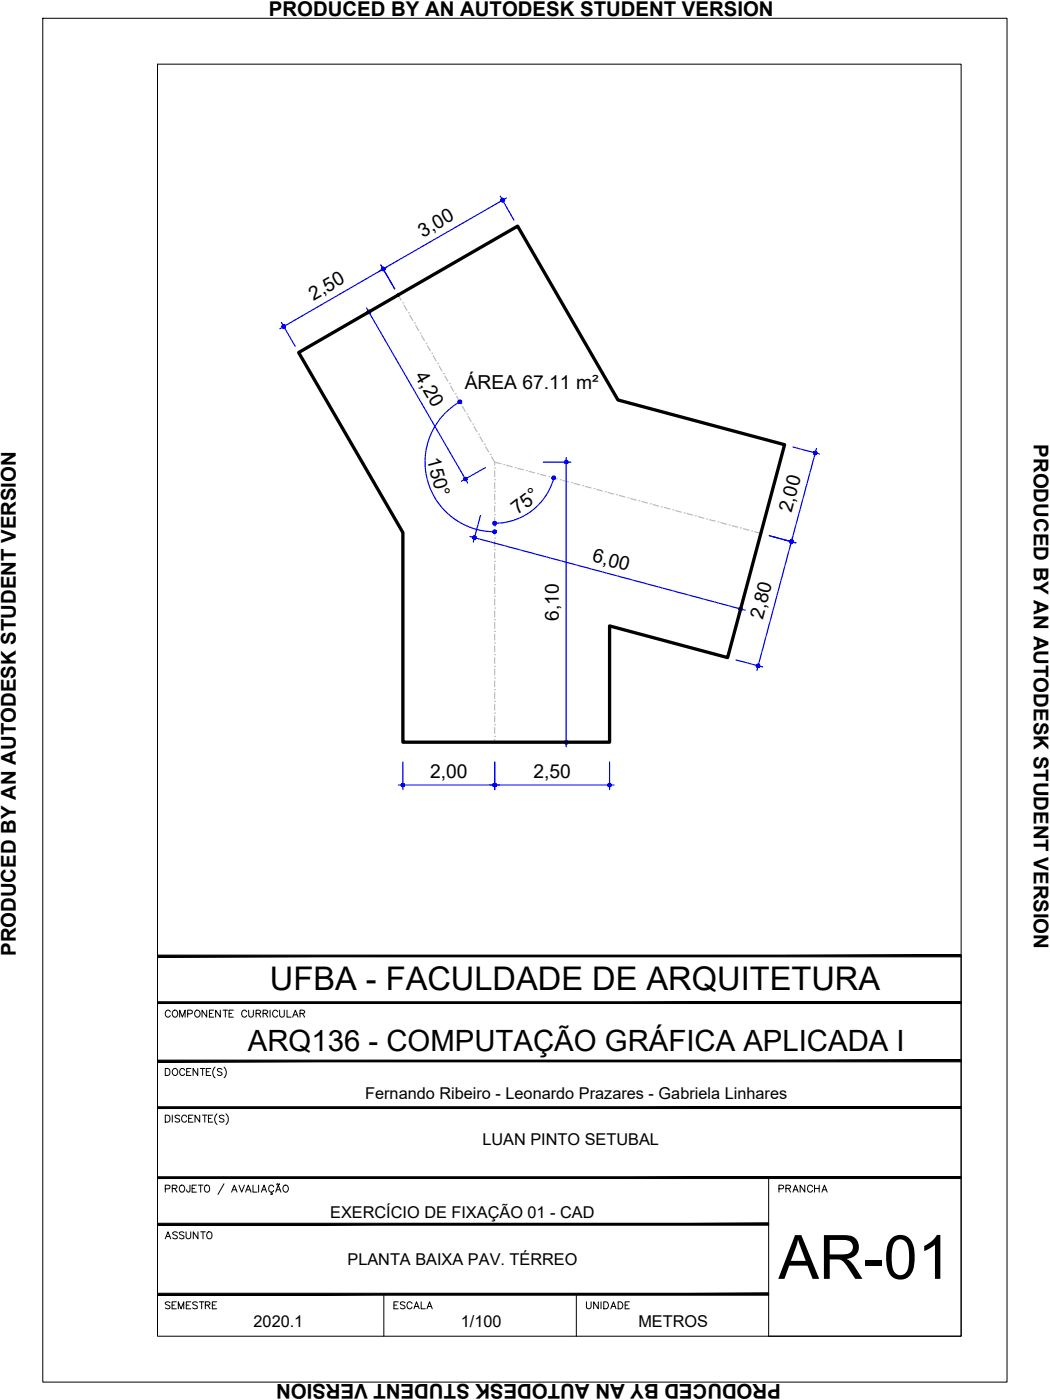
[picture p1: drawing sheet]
<svg xmlns="http://www.w3.org/2000/svg" width="229mm" height="305mm" viewBox="0 0 229 305" stroke-linecap="round" stroke-linejoin="round" font-family="sans-serif">
<!-- layer: ARQ_EIXO CINZA 04 -->
<g fill="none" stroke="#bababa" stroke-width=".25">
<path d="M86.7 64.2l.6 1.2M87.7 65.9h.1M88 66.5l.6 1.1M88.9 68.1h.1M89.2 68.7l.7 1.1M90.2 70.3h.1M90.5 70.9l.6 1.1M91.5 72.5h.1M91.8 73.1l.6 1.1M92.8 74.7h.1M93 75.3l.7 1.1M94 76.9h.1"/>
<path d="M94.3 77.5l.7 1.1M95.3 79.1h.1M95.6 79.7l.6 1.1M96.6 81.3h.1M96.9 81.9l.6 1.1M97.8 83.5h.1M98.1 84.1l.7 1.1M99.1 85.7h.1M99.4 86.3l.6 1.1M100.4 87.9h.1M100.7 88.5l.6 1.1M101.6 90.1h.1"/>
<path d="M101.9 90.7l.7 1.1M102.9 92.3h.1M103.2 92.9l.6 1.1M104.2 94.5h.1M104.5 95.1l.6 1.1M105.5 96.7h.1M105.7 97.3l.7 1.1M106.7 98.9h.1M107 99.5l.7 1.1M107.7 119.7h.1M107.7 117.1h.1M107.7 114.6h.1"/>
<path d="M107.7 112.1h.1M107.7 109.5h.1M107.7 107h.1M107.7 104.4h.1M107.7 101.9h.1M107.7 102.5v1.3M107.7 105.1v1.2M107.7 107.6v1.3M107.7 110.2v1.2M107.7 112.7v1.3M107.7 115.2v1.3M107.7 117.8v1.2"/>
<path d="M109.1 101l-1.4-.4v.7M109.7 101.1h.1M110.3 101.3l1.2 .3M112.1 101.8h.1M112.7 102l1.3 .3M114.6 102.4h.1M115.2 102.6l1.2 .4M117.1 103.1h.1M117.6 103.3l1.3 .3M119.5 103.8h.1M120.1 103.9l1.2 .4M122 104.4h.1"/>
<path d="M122.6 104.6l1.2 .3M124.4 105.1h.1M125 105.2l1.2 .4M126.9 105.7h.1M127.5 105.9l1.2 .3M129.3 106.4h.1M129.9 106.6l1.2 .3M131.8 107.1h.1M132.4 107.2l1.2 .4M134.2 107.7h.1M134.8 107.9l1.3 .3M136.7 108.4h.1"/>
<path d="M137.3 108.5l1.2 .4M139.1 109h.1M139.7 109.2l1.3 .3M141.6 109.7h.1M142.2 109.9l1.2 .3M144 110.4h.1M144.7 110.5l1.2 .3M146.5 111h.1M147.1 111.2l1.2 .3M148.9 111.7h.1M149.6 111.8l1.2 .3M151.4 112.3h.1"/>
<path d="M152 112.5l1.2 .3M153.8 113h.1M154.5 113.2l1.2 .3M156.3 113.6h.1M156.9 113.8l1.3 .3M158.7 114.3h.1M159.4 114.5l1.2 .3M161.2 114.9h.1M161.8 115.1l1.3 .3M163.7 115.6h.1M164.3 115.8l1.4 .3M107.7 140h.1"/>
<path d="M107.7 137.5h.1M107.7 134.9h.1M107.7 132.4h.1M107.7 129.8h.1M107.7 127.3h.1M107.7 124.8h.1M107.7 122.2h.1M107.7 120.3v1.3M107.7 122.9v1.2M107.7 125.4v1.3M107.7 127.9v1.3M107.7 130.5v1.2"/>
<path d="M107.7 133v1.3M107.7 135.6v1.2M107.7 138.1v1.3M107.7 157.8h.1M107.7 155.2h.1M107.7 152.7h.1M107.7 150.2h.1M107.7 147.6h.1M107.7 145.1h.1M107.7 142.5h.1M107.7 140.6v1.3M107.7 143.2v1.2"/>
<path d="M107.7 145.7v1.3M107.7 148.3v1.2M107.7 150.8v1.3M107.7 153.3v1.3M107.7 155.9v1.2M107.7 158.4v1.3M107.7 160.3h.1M107.7 161v.6"/>
</g>
<!-- layer: COTA AZUL -->
<g fill="none" stroke="#00f" stroke-width=".25">
<path d="M82.9 57.7l3 5.2M84.3 58.1l-23.4 13.5M108.9 42.7l3 5.2M110.3 43.1l-27.8 16M61.3 70.2l3 5.2M79.8 67.1l22 38.1M84.6 65.4l-5.1 3M100.1 87.5a15.2 15.2 0 0 0-7 17 15.2 15.2 0 0 0 14.6 11.3M123.3 99.6v63M172.6 97.3l5.8 1.5M177.8 97.6l-13 48.3M102.3 116.8l59.9 16"/>
<path d="M104.6 112.2l-1.6 5.8M105.7 101.8l-5.2 3M118.3 100.6h6M120.6 104.1a13.3 13.3 0 0 1-12.9 9.8M167.5 116.6l5.8 1.6M162.6 127.8l-1.6 5.7M160.2 143.7l5.8 1.5M86.7 170.9h47M87.7 165.9v6M107.7 165.9v6M118.3 161.6h6M132.7 165.9v6"/>
</g>
<!-- layer: 0 -->
<g fill="#00f" stroke="#00f" stroke-width=".22">
<path d="M80 67.7l.3 .2-.2-.3zM80 67.7l.3 .2h-.4zM79.9 67.9l.1 .2 .3-.2z"/>
<path d="M80 68.1l.1 .1 .2-.3zM80.3 67.9v.4l-.2-.1zM80.3 67.9v.4l.2-.1z"/>
<path d="M80.3 67.9l.2 .3 .1-.1zM80.3 67.9h.4l-.1 .2zM80.3 67.9h.4l-.1-.2z"/>
<path d="M80.5 67.6l-.2 .3 .3-.2zM80.3 67.6h.2l-.2 .3zM80.1 67.6l.2 .3v-.3z"/>
<path d="M101.3 104.3l.2 .3 .1-.1zM101.3 104.3h.4l-.1 .2zM101.3 104.3h.4l-.1-.2z"/>
<path d="M101.5 104l-.2 .3 .3-.2zM101.3 103.9l.2 .1-.2 .3zM101.1 104l.2 .3v-.4z"/>
<path d="M101.1 104l-.1 .1 .3 .2zM101 104.1l.3 .2h-.4zM100.9 104.3l.1 .2 .3-.2z"/>
<path d="M101 104.5l.1 .1 .2-.3zM101.3 104.3v.3h-.2zM101.3 104.3v.3h.2z"/>
<path d="M123.1 100.3l.2 .3v-.4zM123.1 100.3l.2 .3-.3-.2zM123 100.4l-.1 .2h.4z"/>
<path d="M122.9 100.6l.1 .2 .3-.2zM123 100.8l.3-.2-.2 .3zM123.3 100.6l-.2 .3 .2 .1z"/>
<path d="M123.3 100.6v.4l.2-.1zM123.3 100.6l.3 .2-.1 .1zM123.3 100.6l.3 .2 .1-.2z"/>
<path d="M123.3 100.6h.4l-.1-.2zM123.5 100.3l.1 .1-.3 .2zM123.3 100.2v.4l.2-.3z"/>
<path d="M123.3 161.6v.4l.2-.1zM123.3 161.6l.3 .2-.1 .1zM123.3 161.6l.3 .2 .1-.2z"/>
<path d="M123.3 161.6h.4l-.1-.2zM123.5 161.3l.1 .1-.3 .2zM123.3 161.2v.4l.2-.3z"/>
<path d="M123.1 161.3l.2 .3v-.4zM123.1 161.3l.2 .3-.3-.2zM123 161.4l-.1 .2h.4z"/>
<path d="M122.9 161.6l.1 .2 .3-.2zM123 161.8l.3-.2-.2 .3zM123.3 161.6l-.2 .3 .2 .1z"/>
<path d="M102.9 116.9v.2h.4zM102.9 117.1h.4l-.3 .2zM103.3 117.1l-.3 .2 .2 .1z"/>
<path d="M103.3 117.1l-.1 .3h.2zM103.3 117.1l.2 .2-.1 .1zM103.3 117.1l.2 .2 .2-.2z"/>
<path d="M103.3 117.1h.4v-.2zM103.3 117.1l.2-.3 .2 .1zM103.4 116.7l-.1 .4 .2-.3z"/>
<path d="M103.2 116.7l.1 .4 .1-.4zM103 116.8l.2-.1 .1 .4zM103 116.8l-.1 .1 .4 .2z"/>
<path d="M161.2 132.6l.4 .1v-.2zM161.5 132.3l.1 .2-.4 .1zM161.3 132.2l-.1 .4 .3-.3z"/>
<path d="M161.2 132.2v.4l.1-.4zM161 132.3l.2-.1v.4zM161 132.3l-.1 .2 .3 .1z"/>
<path d="M160.9 132.5v.2l.3-.1zM160.9 132.7l.3-.1-.2 .2zM161.2 132.6l-.2 .2 .2 .1z"/>
<path d="M161.2 132.6v.3h.1zM161.2 132.6l.3 .2-.2 .1zM161.2 132.6l.3 .2 .1-.1z"/>
<path d="M177.4 98.3l.1 .3 .1-.3zM177.2 98.3h.2l.1 .3zM177.2 98.3l-.1 .2 .4 .1z"/>
<path d="M177.1 98.5v.2l.4-.1zM177.1 98.7l.4-.1-.3 .2zM177.5 98.6l-.3 .2 .2 .2z"/>
<path d="M177.5 98.6l-.1 .4h.2zM177.5 98.6l.3 .2-.2 .2zM177.5 98.6l.3 .2v-.1z"/>
<path d="M177.5 98.6l.3 .1v-.2zM177.5 98.6l.3-.3v.2zM177.6 98.3l-.1 .3 .3-.3z"/>
<path d="M172.3 117.9l-.1 .4h.2zM172.3 117.9l.3 .3-.2 .1zM172.3 117.9l.3 .3 .1-.2z"/>
<path d="M172.3 117.9l.4 .1v-.2zM172.3 117.9l.3-.3 .1 .2zM172.4 117.6l-.1 .3 .3-.3z"/>
<path d="M172.2 117.6l.1 .3 .1-.3zM172 117.6h.2l.1 .3zM172 117.6v.2l.3 .1z"/>
<path d="M172 117.8v.2l.3-.1zM172 118l.3-.1-.3 .3zM172.3 117.9l-.3 .3 .2 .1z"/>
<path d="M172.2 117.6l.1 .3 .1-.3zM172 117.6h.2l.1 .3zM172 117.6v.2l.3 .1z"/>
<path d="M172 117.8v.2l.3-.1zM172 118l.3-.1-.3 .3zM172.3 117.9l-.3 .3 .2 .1z"/>
<path d="M172.3 117.9l-.1 .4h.2zM172.3 117.9l.3 .3-.2 .1zM172.3 117.9l.3 .3 .1-.2z"/>
<path d="M172.3 117.9l.4 .1v-.2zM172.3 117.9l.3-.3 .1 .2zM172.4 117.6l-.1 .3 .3-.3z"/>
<path d="M165.1 144.9l-.1 .4h.1zM165.1 144.9l.2 .3-.2 .1zM165.1 144.9l.2 .3 .1-.1z"/>
<path d="M165.1 144.9l.3 .2v-.2zM165.1 144.9l.2-.2 .1 .2zM165.1 144.6v.3l.2-.2z"/>
<path d="M165 144.6l.1 .3v-.3zM164.8 144.7l.2-.1 .1 .3zM164.8 144.7l-.1 .2h.4z"/>
<path d="M164.7 144.9v.2l.4-.2zM164.7 145.1l.4-.2-.3 .3zM165.1 144.9l-.3 .3 .2 .1z"/>
<path d="M83.6 58.3l-.2 .3 .3-.2zM83.4 58.2l.2 .1-.2 .3zM83.2 58.3l.2 .3v-.4z"/>
<path d="M83.2 58.3l-.1 .1 .3 .2zM83.1 58.4l.3 .2h-.3zM83.1 58.6v.2l.3-.2z"/>
<path d="M83.1 58.8l.1 .1 .2-.3zM83.4 58.6v.3h-.2zM83.4 58.6v.3h.2z"/>
<path d="M83.4 58.6l.2 .3 .1-.1zM83.4 58.6h.4l-.1 .2zM83.4 58.6h.4l-.1-.2z"/>
<path d="M61.5 71.2l.1 .2 .2-.3zM61.8 71.1v.4l-.2-.1zM61.8 71.1v.4l.2-.1z"/>
<path d="M61.8 71.1l.2 .3 .1-.2zM61.8 71.1h.3v.1zM61.8 71.1h.3v-.2z"/>
<path d="M62 70.7l-.2 .4 .3-.2zM61.8 70.7h.2l-.2 .4zM61.6 70.7l.2 .4v-.4z"/>
<path d="M61.6 70.7l-.1 .2 .3 .2zM61.5 70.9l.3 .2h-.4zM61.4 71.1l.1 .1 .3-.1z"/>
<path d="M83.1 58.8l.1 .1 .2-.3zM83.4 58.6v.3h-.2zM83.4 58.6v.3h.2z"/>
<path d="M83.4 58.6l.2 .3 .1-.1zM83.4 58.6h.4l-.1 .2zM83.4 58.6h.4l-.1-.2z"/>
<path d="M83.6 58.3l-.2 .3 .3-.2zM83.4 58.2l.2 .1-.2 .3zM83.2 58.3l.2 .3v-.4z"/>
<path d="M83.2 58.3l-.1 .1 .3 .2zM83.1 58.4l.3 .2h-.3zM83.1 58.6v.2l.3-.2z"/>
<path d="M109.6 43.3l-.2 .3 .3-.2zM109.4 43.2l.2 .1-.2 .3zM109.2 43.3l.2 .3v-.4z"/>
<path d="M109.2 43.3l-.1 .1 .3 .2zM109.1 43.4l.3 .2h-.3zM109.1 43.6v.2l.3-.2z"/>
<path d="M109.1 43.8l.1 .1 .2-.3zM109.4 43.6v.3h-.2zM109.4 43.6v.3h.2z"/>
<path d="M109.4 43.6l.2 .3 .1-.1zM109.4 43.6h.4l-.1 .2zM109.4 43.6h.4l-.1-.2z"/>
<path d="M107.7 170.9h.4l-.1-.2zM107.9 170.6l.1 .1-.3 .2zM107.7 170.5v.4l.2-.3z"/>
<path d="M107.5 170.6l.2 .3v-.4zM107.4 170.7l.1-.1 .2 .3zM107.4 170.7l-.1 .2h.4z"/>
<path d="M107.3 170.9l.1 .2 .3-.2zM107.4 171.1l.3-.2-.2 .3zM107.7 170.9l-.2 .3 .2 .1z"/>
<path d="M107.7 170.9v.4l.2-.1zM107.7 170.9l.3 .2-.1 .1zM107.7 170.9l.3 .2 .1-.2z"/>
<path d="M87.3 170.9l.1 .2 .3-.2zM87.4 171.1l.3-.2-.2 .3zM87.7 170.9l-.2 .3 .2 .1z"/>
<path d="M87.7 170.9v.4l.2-.1zM87.7 170.9l.3 .2-.1 .1zM87.7 170.9l.3 .2 .1-.2z"/>
<path d="M87.7 170.9h.4l-.1-.2zM87.9 170.6l.1 .1-.3 .2zM87.7 170.5v.4l.2-.3z"/>
<path d="M87.5 170.6l.2 .3v-.4zM87.5 170.6l.2 .3-.3-.2zM87.4 170.7l-.1 .2h.4z"/>
<path d="M132.7 170.9h.4l-.1-.2zM132.9 170.6l.1 .1-.3 .2zM132.7 170.5v.4l.2-.3z"/>
<path d="M132.5 170.6l.2 .3v-.4zM132.5 170.6l.2 .3-.3-.2zM132.4 170.7l-.1 .2h.4z"/>
<path d="M132.3 170.9l.1 .2 .3-.2zM132.4 171.1l.3-.2-.2 .3zM132.7 170.9l-.2 .3 .2 .1z"/>
<path d="M132.7 170.9v.4l.2-.1zM132.7 170.9l.3 .2-.1 .1zM132.7 170.9l.3 .2 .1-.2z"/>
<path d="M107.3 170.9l.1 .2 .3-.2zM107.4 171.1l.3-.2-.2 .3zM107.7 170.9l-.2 .3 .2 .1z"/>
<path d="M107.7 170.9v.4l.2-.1zM107.7 170.9l.3 .2-.1 .1zM107.7 170.9l.3 .2 .1-.2z"/>
<path d="M107.7 170.9h.4l-.1-.2zM107.9 170.6l.1 .1-.3 .2zM107.7 170.5v.4l.2-.3z"/>
<path d="M107.5 170.6l.2 .3v-.4zM107.4 170.7l.1-.1 .2 .3zM107.4 170.7l-.1 .2h.4z"/>
<path d="M100.3 87.2l-.2 .3 .4-.2zM100.1 87.1l.2 .1-.2 .3zM99.9 87.2l.2 .3v-.4z"/>
<path d="M99.8 87.3l.3 .2-.2-.3zM99.8 87.3l.3 .2h-.4zM99.7 87.5l.1 .2 .3-.2z"/>
<path d="M99.8 87.7l.1 .1 .2-.3zM100.1 87.5v.3h-.2zM100.1 87.5v.3h.2z"/>
<path d="M100.1 87.5l.2 .3 .2-.1zM100.1 87.5h.4v.2zM100.1 87.5h.4v-.2z"/>
<path d="M107.7 115.8h.4l-.1-.2zM107.9 115.4l.1 .2-.3 .2zM107.7 115.4v.4l.2-.4z"/>
<path d="M107.5 115.4l.2 .4v-.4zM107.4 115.6l.1-.2 .2 .4zM107.4 115.6l-.1 .2h.4z"/>
<path d="M107.3 115.8l.1 .2 .3-.2zM107.4 116l.3-.2-.2 .3zM107.7 115.8l-.2 .3h.2z"/>
<path d="M107.7 115.8v.3h.2zM107.7 115.8l.3 .2-.1 .1zM107.7 115.8l.3 .2 .1-.2z"/>
<path d="M107.3 113.9l.1 .2 .3-.2zM107.4 114.1l.3-.2-.2 .4zM107.7 113.9l-.2 .4h.2z"/>
<path d="M107.7 113.9v.4h.2zM107.7 113.9l.3 .2-.1 .2zM107.7 113.9l.3 .2 .1-.2z"/>
<path d="M107.7 113.9h.4l-.1-.2zM107.9 113.6l.1 .1-.3 .2zM107.7 113.5v.4l.2-.3z"/>
<path d="M107.5 113.6l.2 .3v-.4zM107.4 113.7l.1-.1 .2 .3zM107.4 113.7l-.1 .2h.4z"/>
<path d="M120.4 103.7l.2 .4v-.4zM120.3 103.8l.1-.1 .2 .4zM120.3 103.8l-.1 .2 .4 .1z"/>
<path d="M120.2 104v.1h.4zM120.2 104.1h.4l-.3 .2zM120.3 104.3l.1 .1 .2-.3z"/>
<path d="M120.6 104.1l-.2 .3h.2zM120.6 104.1l.2 .2-.2 .1zM120.6 104.1l.2 .2 .1-.2z"/>
<path d="M120.6 104.1h.3v-.1zM120.8 103.8l.1 .2-.3 .1zM120.6 103.7v.4l.2-.3z"/>
</g>
<path d="M65 76.8l47.7-27.6 21.8 37.9 36.3 9.7-12.4 46.4-25.7-6.9v25.3h-45v-45.6z" fill="none" stroke="#000" stroke-width=".72"/>
<!-- layer: MRG_EXTERNA -->
<path d="M9.3 4h209.9v296.9h-209.9z" fill="none" stroke="#000" stroke-width=".22"/>
<!-- layer: MRG_INTERNA -->
<path d="M34.3 14h175v276.9h-175z" fill="none" stroke="#000" stroke-width=".22"/>
<!-- layer: SIMB_01 -->
<g fill="#000" stroke="#000" stroke-width=".22">
<path d="M34.3 218.1v.4l175-.4zM34.3 218.5l175-.4v.4z"/>
<path d="M34.3 207.9v.4l175-.4zM34.3 208.3l175-.4v.4z"/>
<path d="M34.3 230.8v.4l175-.4zM34.3 231.2l175-.4v.4z"/>
<path d="M34.3 256.2v.4l175-.4zM34.3 256.6l175-.4v.4z"/>
<path d="M34.3 241v.3l175-.3zM34.3 241.3l175-.3v.3z"/>
<path d="M34.3 266.3v.4l133-.4zM34.3 266.7l133-.4v.4z"/>
<path d="M34.3 282h133v-.4zM34.3 281.6h133l-133 .4z"/>
</g>
<g fill="none" stroke="#000" stroke-width=".22">
<path d="M45 219.9v1.5l-1-1.5v1.5M46.5 219.9h-.9v1.5h.9M48 219.9v1.5l-1.1-1.5v1.5M48.6 219.9h1M49.1 219.9v1.5M50.8 219.9h-.9v1.5h.9M54.1 219.9v1.1l.5 .4h.3l.3-.4v-1.1M58.8 219.9v1.5M60.9 219.9v1.1l.4 .4 .5-.2 .1-1.3M62.5 219.9v1.5h.9M209.3 208.1v82.8h-42v-34.5M36 232.6h.5a.82 .82 0 0 1 .5 .8 .82 .82 0 0 1-.5 .7h-.5z"/>
<path d="M37.1 220.3a.56 .56 0 0 0-.7-.4 .56 .56 0 0 0-.4 .6 .63 .63 0 0 0 .2 .8 .63 .63 0 0 0 .9-.2M37.7 220.1a.72 .72 0 0 1 1 .2 .72 .72 0 0 1-.3 1.1 .72 .72 0 0 1-.9-.4 .72 .72 0 0 1 .2-.9zM37.7 232.8a.72 .72 0 0 1 1 .2 .72 .72 0 0 1-.3 1.1 .72 .72 0 0 1-.9-.4 .72 .72 0 0 1 .2-.9zM39.1 221.4v-1.5l.6 1.5 .6-1.5v1.5M40.2 233a.56 .56 0 0 0-.6-.4 .56 .56 0 0 0-.5 .6 .63 .63 0 0 0 .3 .8 .63 .63 0 0 0 .8-.2M40.6 233.3h.6M40.9 220.7l.9-.1v-.5l-.3-.2h-.6v1.5M41.6 232.6h-1v1.5h1M42.7 220a.71 .71 0 0 1 .9 .7 .71 .71 0 0 1-.9 .7l-.3-.5v-.4zM43.1 232.6v1.5l-1.1-1.5v1.5M43.6 232.6h1M44.1 232.6v1.5"/>
<path d="M44.9 233.3h.6M45.6 220.6h.5M45.9 232.6h-1v1.5h1M46.8 232.3a1.57 1.57 0 0 0 0 2.4M48.3 232.8l-.3-.2-.7 .2 .2 .4 .5 .2 .3 .3v.2l-.3 .2-.7-.2M48.8 232.3a1.57 1.57 0 0 1 0 2.4M49.9 220.6h.5M53.7 220.3a.56 .56 0 0 0-.6-.4 .56 .56 0 0 0-.5 .6 .63 .63 0 0 0 .3 .8 .63 .63 0 0 0 .8-.2M55.8 220.6h.8l.2-.4-.4-.3h-.6v1.5M56.3 220.6l.5 .8M57.3 220.6h.8l.2-.4-.4-.3h-.6v1.5M57.8 220.6l.5 .8"/>
<path d="M60.5 220.3a.56 .56 0 0 0-.7-.4 .56 .56 0 0 0-.4 .6 .63 .63 0 0 0 .2 .8 .63 .63 0 0 0 .9-.2M63.7 221.4l.6-1.5 .6 1.5M63.9 220.9h.7M65.3 220.6h.9l.1-.4-.3-.3h-.7v1.5M65.8 220.6l.5 .8M36 242.8h.5a.82 .82 0 0 1 .5 .7 .82 .82 0 0 1-.5 .8h-.5zM36 258.8l.9-.1 .1-.6-1-.1v1.5M37.5 258.7l1-.1v-.5l-1-.1v1.5M37.5 242.8v1.5M38 258.7l.5 .8M39.1 243l-.3-.2-.7 .2 .2 .4 .7 .3 .1 .2v.2l-.3 .2-.7-.2M39.2 258.2a.72 .72 0 0 1 1 .2 .72 .72 0 0 1-.3 1.1 .72 .72 0 0 1-.9-.4 .72 .72 0 0 1 .2-.9z"/>
<path d="M40.6 243.2a.56 .56 0 0 0-.6-.4 .56 .56 0 0 0-.5 .6 .63 .63 0 0 0 .3 .8 .63 .63 0 0 0 .8-.2M41.1 243.5h.6M41.4 258l-.1 1.4-.4 .1-.2-.1-.1-.4M41.8 258.7h.6M42 242.8h-.9v1.5h.9M42.8 258h-1v1.5h1M43.2 258h1M43.5 242.8v1.5l-1-1.5v1.5M43.7 258v1.5M44.1 242.8h1M44.6 242.8v1.5M44.6 258.2a.63 .63 0 0 1 .8-.1 .63 .63 0 0 1 .2 .9 .57 .57 0 0 1-.5 .6 .57 .57 0 0 1-.6-.6z"/>
<path d="M45.4 243.5h.5M46.3 242.8h-.9v1.5h.9M47.2 242.5a1.57 1.57 0 0 0 0 2.3M48.8 243l-.4-.2-.6 .2 .1 .4 .7 .3 .2 .2v.2l-.4 .2-.6-.2M48.8 257.7l-1.3 2.4M49.2 242.5a1.57 1.57 0 0 1 0 2.3M50.4 259.5l.6-1.5 .6 1.5M50.7 259h.7M52 258l.6 1.5 .6-1.5M53.5 259.5l.6-1.5 .6 1.5M53.7 259h.7M55.1 258v1.5h.9"/>
<path d="M56.3 258v1.5M56.9 259.5l.6-1.5 .5 1.5M57.1 259h.7M59.1 259.5v.3l.2 .2h-.4M59.6 258.4a.6 .6 0 0 0-.9-.3 .6 .6 0 0 0-.2 .9 .54 .54 0 0 0 .4 .5 .54 .54 0 0 0 .7-.3M60 259.5l.6-1.5 .6 1.5M60.2 259h.8M60.3 257.8l-.1 .1M60.3 257.8h.2M60.5 257.8l.1 .1M60.6 257.9h.2M60.9 257.7l-.1 .2"/>
<path d="M61.8 258.2a.72 .72 0 0 1 1 .2 .72 .72 0 0 1-.3 1.1 .72 .72 0 0 1-.9-.4 .72 .72 0 0 1 .2-.9zM83.6 281.8v9.1M125.5 281.8v9.1"/>
</g>
<text font-size="13.3" x="169.5" y="278.4">AR-01</text>
<text font-size="7.1" x="58.8" y="215.6">UFBA - FACULDADE DE ARQUITETURA</text>
<text font-size="6.4" x="54" y="228.9">ARQ136 - COMPUTAÇÃO GRÁFICA APLICADA I</text>
<g font-size="4.4">
<text x="58.5" y="3.6">PRODUCED BY AN AUTODESK STUDENT VERSION</text>
<text x="225.1" y="96.7" transform="rotate(90 225.1 96.7)">PRODUCED BY AN AUTODESK STUDENT VERSION</text>
<text x="3.5" y="208.2" transform="rotate(-90 3.5 208.2)">PRODUCED BY AN AUTODESK STUDENT VERSION</text>
<text x="168.3" y="260.7">PRANCHA</text>
<text x="34.9" y="270.9">ASSUNTO</text>
<text x="34.9" y="286.1">SEMESTRE</text>
<text x="84.7" y="286.1">ESCALA</text>
<text x="126.3" y="286.1">UNIDADE</text>
<text x="170" y="301.3" transform="rotate(-180 170 301.3)">PRODUCED BY AN AUTODESK STUDENT VERSION</text>
</g>
<g font-size="4.2">
<text x="92.1" y="51.7" transform="rotate(-30 92.1 51.7)">3,00</text>
<text x="68.3" y="65.4" transform="rotate(-30 68.3 65.4)">2,50</text>
<text x="90.2" y="81.8" transform="rotate(60 90.2 81.8)">4,20</text>
<text x="101.2" y="84.7">ÁREA 67.11 m²</text>
<text x="92.9" y="100" transform="rotate(75 92.9 100)">150°</text>
<text x="112.7" y="112.2" transform="rotate(-37 112.7 112.2)">75°</text>
<text x="172.3" y="111.8" transform="rotate(-75 172.3 111.8)">2,00</text>
<text x="128.8" y="122.2" transform="rotate(15 128.8 122.2)">6,00</text>
<text x="121.7" y="135.2" transform="rotate(-90 121.7 135.2)">6,10</text>
<text x="166.1" y="134.9" transform="rotate(-75 166.1 134.9)">2,80</text>
<text x="93.6" y="169.3">2,00</text>
<text x="116.2" y="169.3">2,50</text>
</g>
<g font-size="3.5">
<text x="79.5" y="239.3">Fernando Ribeiro - Leonardo Prazares - Gabriela Linhares</text>
<text x="105" y="249.3">LUAN PINTO SETUBAL</text>
<text x="71.9" y="265.2">EXERCÍCIO DE FIXAÇÃO 01 - CAD</text>
<text x="75.6" y="275.4">PLANTA BAIXA PAV. TÉRREO</text>
<text x="55.2" y="289">2020.1</text>
<text x="100.3" y="289">1/100</text>
<text x="139" y="289">METROS</text>
</g>
</svg>
